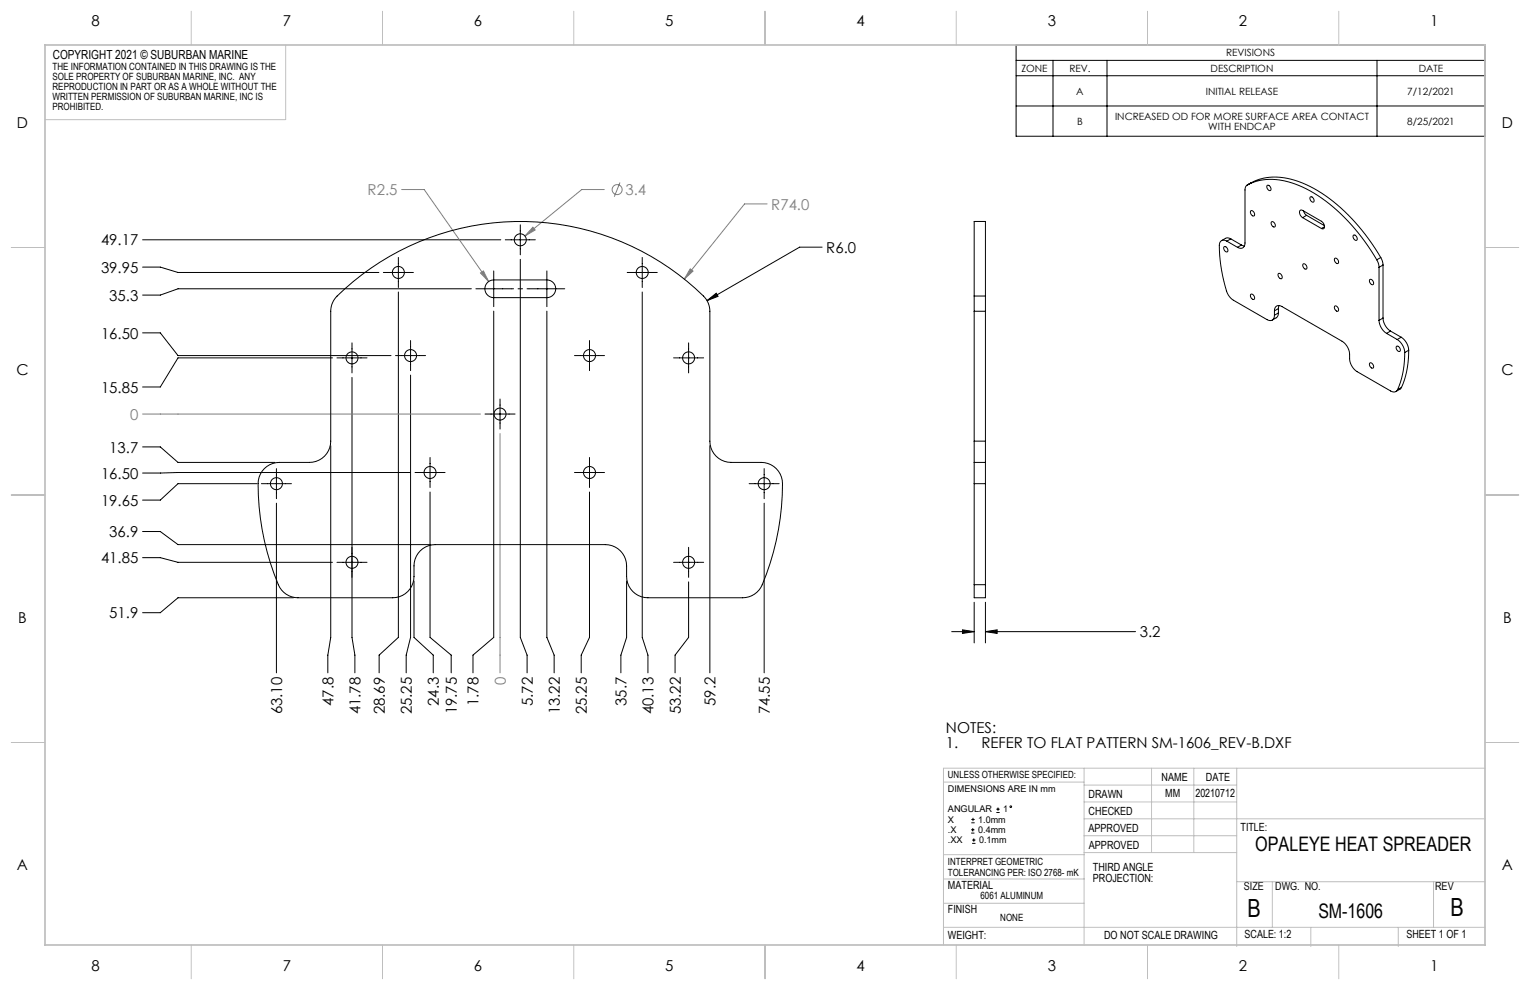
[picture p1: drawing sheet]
<svg xmlns="http://www.w3.org/2000/svg" width="432mm" height="279mm" viewBox="0 0 432 279" stroke-linecap="round" stroke-linejoin="round" font-family="sans-serif">
<g fill="none" stroke="#808080" stroke-width=".28">
<path d="M113.4 53.5h6.3l18.2 26M170.5 53.5h-6.3l-16 13.1M175 51.5l-1.6 4M216.5 57.5h-6.4l-17 21.3M135.6 77l.8-.5 1.5 3zM150.4 64.1l.6 .8-2.8 1.7zM194.8 75.9l.8 .6-2.5 2.3zM40.2 116.9h95.4M141.1 122.4v67.5"/>
<circle cx="174.2" cy="53.5" r="1.41"/>
</g>
<g fill="none" stroke="#000" stroke-width=".28">
<path d="M286.8 12.7h132.3v25.7h-132.3zM286.8 17h132.3M297.2 17v21.4M312.4 17v21.4M388.6 17v21.4M286.8 29.9h132.3M286.8 21.4h132.3M40.2 75.4h5l5 1.5h56.7M40.2 67.7h101.1M108.2 76.9h8.5M112.4 72.7v8.4M139.3 76.5v10"/>
<path d="M142.6 67.7h8.5M146.8 63.4v8.5M146.8 73.2v106.7l2 5v5M154.3 76.5v10M177 76.9h8.5M181.3 72.7v8.4M232 69.8h-6.3l-26.2 15M40.2 93.9h5l5 6.5h60.2M99.3 96.8v8.4M112.4 82.4v97.5l-5.4 5v5M115.9 96.1v8.5M133 81.5h-82.8l-5 1.8h-5"/>
<path d="M134.3 81.5h10.1M139.3 87.8v92.1l-5.8 5v5M149.3 81.5h10.1M154.3 87.8v92.1l2.1 5v5M166.4 96.1v8.5M181.3 82.4v97.5l1.6 5v5M194.3 96.8v8.4M199.5 84.8l2.6-2 .5 .8zM93.8 101h-43.6l-5 8.2h-5M95.1 101h8.5M99.3 106.5v73.4l.9 5v5M111.6 100.4h8.5"/>
<path d="M115.9 105.9v74l-1.3 5v5M136.9 116.9h8.5M141.1 112.6v8.5M162.1 100.4h8.5M190.1 101h8.5M40.2 126.1h5l5 4.4h27.4M72.5 136.5h-22.3l-5 4.6h-5M73.8 136.5h8.5M78 132.3v8.4M93.3 125.8v54.1l-.8 5v5M115.9 133.4l-75.7 .1M117.1 133.4h8.5"/>
<path d="M121.4 129.1v8.5M121.4 138.9v41l5.9 5v5M162.1 133.4h8.5M166.4 129.1v8.5M166.4 138.9v41l-2.4 5v5M200.3 125.8v64.1M211.4 136.5h8.5M215.7 132.3v8.4M40.2 157.4h5l5 1.3h43.6M40.2 150h5l5 3.7h71.4M78 142v47.9M95.1 158.7h8.5"/>
<path d="M190.1 158.7h8.5M194.3 154.5v8.4M215.7 142v47.9M82.8 168.7h-32.6l-5 4.2h-5M116.8 164v15.9l5.5 5v5M176.8 164v15.9l-1.6 5v5M194.3 164.2v15.7l-3.8 5v5M268.6 178.3h6.3M271.6 177.8l3.3 .5-3.3 .5zM274.9 170v11.4M278.1 178.3l3.3-.5v1zM278.1 170v11.4"/>
<path d="M278.1 178.3h42.4M274.1 235.1h.9M274.1 234.2h.9M274.1 232.2h1M274.1 231.3h1M274.4 238h.9M274.4 237.1h.9M274.5 233.7v.9M274.6 230.8v.9M274.8 236.6v1M281.2 229.3h.9M281.2 228.4h.9"/>
<path d="M281.7 227.9v.9"/>
<circle cx="285.3" cy="227.7" r=".23"/>
</g>
<path d="M149.3 81.5h-4.9" fill="none" stroke="#000" stroke-width=".28" stroke-dasharray="15.2 1.3 1.3 1.3" stroke-dashoffset="14.7"/>
<g fill="none" stroke="#c0c0c0" stroke-width=".28">
<path d="M54 3.2v9.5M80.6 12.7v21.1h-67.9M108 3.2v9.5M161.9 3.2v9.5M215.9 3.2v9.5M269.9 3.2v9.5M323.9 3.2v9.5M377.8 3.2v9.5M3.2 69.8h9.5M419.1 69.8h9.5M3.2 139.7h9.5M419.1 139.7h9.5"/>
<path d="M3.2 209.5h9.5M305.9 216.8v49.9M325 216.8v23.8M336.9 216.8v23.8M349 216.8v50.3M419.1 216.8h-152.8v49.9M419.1 209.5h9.5M266.3 220.7h39.6M305.9 231.1h113.2M305.9 226.3h43.1M305.9 221.6h43.1M305.9 235.9h43.1"/>
<path d="M266.3 254.9h39.6M266.3 248.1h39.8M266.3 241.2h39.8M305.9 240.6h43.1M349 248.8h70.1M359.1 248.8v12.9M404.6 248.8v12.9M54 266.7v9.5M108 266.7v9.5M161.9 266.7v9.5M215.9 266.7v9.5M266.3 261.7h39.6"/>
<path d="M269.9 266.7v9.5M306.1 261.7h113M323.9 266.7v9.5M369.9 261.7v5.4M377.8 266.7v9.5M394.6 261.7v5.4"/>
</g>
<path d="M12.7 12.7h406.4v254h-406.4z" fill="none" stroke="#c0c0c0" stroke-width=".5"/>
<path d="M199.5 84.8l3.1-1.2-.5-.8zM278.1 178.3l3.3-.5v1zM271.6 177.8l3.3 .5-3.3 .5z" fill="#000"/>
<path d="M150.4 64.1l-2.2 2.5 2.8-1.7zM135.6 77l2.3 2.5-1.5-3zM194.8 75.9l-1.7 2.9 2.5-2.3z" fill="#808080"/>
<g fill="none" stroke="#000" stroke-width=".28">
<path d="M352 52.2l-.5 .6-.1 .8v15a1.29 1.29 0 0 1-.7 1.3 1.29 1.29 0 0 1-1.5-.1M352 52.2a17.2 17.2 0 0 1 15.6 .6 50.4 50.4 0 0 1 21 20.5M353 59.5a.88 .88 0 0 1 .9 .5 .88 .88 0 0 1-.1 1 1.08 1.08 0 0 1-.8-1.5zM353.1 51.6a17.2 17.2 0 0 1 15.6 .5 50.4 50.4 0 0 1 21 20.6M353.1 51.6l-1.1 .6M353.1 51.6h.1M357.7 52.3a.95 .95 0 0 1 .8 .5 .95 .95 0 0 1 0 1 1.01 1.01 0 0 1-.8-1.5zM367.9 59.5l.3 .7 .6 .6M369.8 55.6a.95 .95 0 0 1 .9 .5 .95 .95 0 0 1 0 .9 1.01 1.01 0 0 1-.9-1.4zM137.4 79.9a2.5 2.5 0 0 1 1.9-.9h15a2.5 2.5 0 0 1 2.5 2.5 2.5 2.5 0 0 1-2.5 2.5h-15a2.5 2.5 0 0 1-2.2-1.4 2.5 2.5 0 0 1 .3-2.7zM345.5 69.6a.95 .95 0 0 1 .9 .5 .95 .95 0 0 1-.1 1 1.01 1.01 0 0 1-.8-1.5zM346.2 68.1a1.29 1.29 0 0 0-1.5-.2 1.29 1.29 0 0 0-.6 1.4 39.8 39.8 0 0 0 2.6 14l1.4 1.4 9.5 5.5a1.29 1.29 0 0 0 1.5 .1 1.29 1.29 0 0 0 .6-1.3"/>
<path d="M346.2 68.1l3 1.7M347.4 67.4l-.7-.2a2.25 2.25 0 0 0-2 .7M347.4 67.4l3 1.8M347.4 67.4l-1.2 .7M350.4 69.2l.8 .2M350.4 69.2l-1.2 .6M358.8 62.6a.88 .88 0 0 1 1 .5 .88 .88 0 0 1-.2 1 1.08 1.08 0 0 1-.8-1.5zM360.8 77.2a.88 .88 0 0 1 .9 .5 .88 .88 0 0 1-.1 1 1.08 1.08 0 0 1-.8-1.5zM367.6 61.4a1.44 1.44 0 0 1-.5-2.1l.5 .1 5.3 3a1.44 1.44 0 0 1 .6 2.2l-.6-.1M367.6 61.4l5.3 3.1M367.8 74.5a.88 .88 0 0 1 .9 .5 .88 .88 0 0 1-.1 1 1.08 1.08 0 0 1-.8-1.5zM368.8 60.8l-1.2 .6"/>
<path d="M368.8 60.8l5 2.9M373.8 64l-.9 .5M376.7 72.9a.88 .88 0 0 1 .9 .5 .88 .88 0 0 1-.1 1 1.08 1.08 0 0 1-.8-1.5zM382 66.4a.95 .95 0 0 1 .9 .4 .95 .95 0 0 1-.1 1 1.01 1.01 0 0 1-.8-1.4zM386.6 78.9a.88 .88 0 0 1 .9 .5 .88 .88 0 0 1-.1 1 1.08 1.08 0 0 1-.8-1.5zM388.6 73.3l.4 1.1 .2 1M389.2 75.4v15M389.7 72.7l.5 1 .1 1.1M389.7 72.7l-1.1 .6M390.3 74.8l-1.1 .6M390.3 74.8v15M95.1 83.5a73.8 73.8 0 0 1 104.2 1l.8 1.6 .2 1.7v36.7a6 6 0 0 0 6 6h8.5a6 6 0 0 1 6 6 72.5 72.5 0 0 1-6.1 29.3 6 6 0 0 1-5.1 2.9h-26.8a6 6 0 0 1-6-6 9.1 9.1 0 0 0-1.1-6.5 6 6 0 0 0-4.9-2.5h-48a6 6 0 0 0-6 6 9.1 9.1 0 0 1-1.1 6.5 6 6 0 0 1-4.9 2.5h-26.7a6 6 0 0 1-5.5-3.7 72.3 72.3 0 0 1-5.7-29.4 6 6 0 0 1 5.9-5.1h8.5a6 6 0 0 0 6-6v-36.7a6 6 0 0 1 1.8-4.3z"/>
<path d="M274.9 83.5v4.3M274.9 83.5v-21h3.2v21M274.9 87.8h3.2M274.9 87.8v36.7M274.9 83.5h3.2M278.1 83.5v4.3M278.1 87.8v36.7M353 83.1a.88 .88 0 0 1 .9 .4 .88 .88 0 0 1-.1 1 1.08 1.08 0 0 1-.8-1.4zM359.7 87.7a1.29 1.29 0 0 1 .6-1.3 1.29 1.29 0 0 1 1.5 .1l17 9.8a5.2 5.2 0 0 1 2.1 5.3 4.8 4.8 0 0 0 2.1 3.3l9.5 5.4a1.26 1.26 0 0 0 1.9-.3M359.7 87.7v1.3M360.8 88.3l-.4 1.2-1.3 .8M360.8 87.1l-1.1 .6"/>
<path d="M360.8 88.3l-1.1 .7M360.8 87.1v1.2M361 86.2l-.2 .9M376.7 86.4a.88 .88 0 0 1 .9 .5 .88 .88 0 0 1-.1 1 1.08 1.08 0 0 1-.8-1.5zM389.2 90.4a4.7 4.7 0 0 0 2.1 3.7M390.3 89.8a4.7 4.7 0 0 0 2.1 3.6M390.3 89.8l-1.1 .6M391.3 94.1l3 1.7M392.4 93.4l-1.1 .7M392.4 93.4l3 1.8M394.2 97.7a.95 .95 0 0 1 .8 .5 .95 .95 0 0 1 0 1 1.01 1.01 0 0 1-.8-1.5zM394.3 95.8a4.7 4.7 0 0 1 2.1 3.7"/>
<path d="M395.4 95.2a4.7 4.7 0 0 1 2.2 3.6M395.4 95.2l-1.1 .6M396.4 99.5a25.6 25.6 0 0 1-2 10.5M397.6 98.8a25.6 25.6 0 0 1-2.1 10.5M397.6 98.8l-1.2 .7M386.6 102.5a.88 .88 0 0 1 .9 .4 .88 .88 0 0 1-.1 1 1.08 1.08 0 0 1-.8-1.4zM395.5 109.3l-.3 .5-1.2 .7M395.5 109.3l-1.1 .7M274.9 130.5v6M274.9 136.5v28.5M274.9 124.5v6M274.9 130.5h3.2"/>
<path d="M274.9 136.5h3.2M274.9 124.5h3.2M278.1 130.5v6M278.1 136.5v28.5M278.1 124.5v6M274.9 165v3.7h3.2v-3.7M274.9 165h3.2"/>
<circle cx="112.4" cy="76.9" r="1.7"/>
<circle cx="146.8" cy="67.7" r="1.7"/>
<circle cx="181.3" cy="76.9" r="1.7"/>
<circle cx="99.3" cy="101" r="1.7"/>
<circle cx="115.9" cy="100.4" r="1.7"/>
<circle cx="141.1" cy="116.9" r="1.7"/>
<circle cx="166.4" cy="100.4" r="1.7"/>
<circle cx="194.3" cy="101" r="1.7"/>
<circle cx="78" cy="136.5" r="1.7"/>
<circle cx="121.4" cy="133.4" r="1.7"/>
<circle cx="166.4" cy="133.4" r="1.7"/>
<circle cx="215.7" cy="136.5" r="1.7"/>
<circle cx="99.3" cy="158.7" r="1.7"/>
<circle cx="194.3" cy="158.7" r="1.7"/>
</g>
<g font-size="7.1">
<text x="352.1" y="258.9">B</text>
<text x="409.3" y="258.5">B</text>
</g>
<g font-size="5.6">
<text x="354.3" y="240.3">OPALEYE HEAT SPREADER</text>
<text x="372.1" y="259.1">SM-1606</text>
</g>
<g font-size="4.2">
<text x="25.8" y="7.5">8</text>
<text x="79.8" y="7.5">7</text>
<text x="133.8" y="7.5">6</text>
<text x="187.7" y="7.5">5</text>
<text x="241.7" y="7.5">4</text>
<text x="295.7" y="7.5">3</text>
<text x="349.7" y="7.5">2</text>
<text x="403.6" y="7.5">1</text>
<text x="4.8" y="36">D</text>
<text x="423.9" y="36">D</text>
<text x="28.5" y="69.3">49.17</text>
<text x="233.2" y="71.4">R6.0</text>
<text x="28.5" y="77">39.95</text>
<text x="30.9" y="84.9">35.3</text>
<text x="28.5" y="95.5">16.50</text>
<text x="4.6" y="105.9">C</text>
<text x="423.7" y="105.9">C</text>
<text x="28.5" y="110.8">15.85</text>
<text x="30.9" y="127.7">13.7</text>
<text x="28.5" y="135.1">16.50</text>
<text x="28.5" y="142.7">19.65</text>
<text x="30.9" y="151.6">36.9</text>
<text x="28.5" y="159">41.85</text>
<text x="5.1" y="175.7">B</text>
<text x="30.9" y="174.5">51.9</text>
<text x="321.7" y="179.9">3.2</text>
<text x="424.2" y="175.7">B</text>
<text x="79.6" y="201.6" transform="rotate(-90 79.6 201.6)">63.10</text>
<text x="94.1" y="199.3" transform="rotate(-90 94.1 199.3)">47.8</text>
<text x="101.8" y="201.6" transform="rotate(-90 101.8 201.6)">41.78</text>
<text x="108.6" y="201.6" transform="rotate(-90 108.6 201.6)">28.69</text>
<text x="116.2" y="201.6" transform="rotate(-90 116.2 201.6)">25.25</text>
<text x="123.9" y="199.3" transform="rotate(-90 123.9 199.3)">24.3</text>
<text x="128.9" y="201.6" transform="rotate(-90 128.9 201.6)">19.75</text>
<text x="135.1" y="199.3" transform="rotate(-90 135.1 199.3)">1.78</text>
<text x="150.3" y="199.3" transform="rotate(-90 150.3 199.3)">5.72</text>
<text x="158" y="201.6" transform="rotate(-90 158 201.6)">13.22</text>
<text x="165.6" y="201.6" transform="rotate(-90 165.6 201.6)">25.25</text>
<text x="176.8" y="199.3" transform="rotate(-90 176.8 199.3)">35.7</text>
<text x="184.5" y="201.6" transform="rotate(-90 184.5 201.6)">40.13</text>
<text x="192.1" y="201.6" transform="rotate(-90 192.1 201.6)">53.22</text>
<text x="201.9" y="199.3" transform="rotate(-90 201.9 199.3)">59.2</text>
<text x="217.3" y="201.6" transform="rotate(-90 217.3 201.6)">74.55</text>
<text x="267" y="206.9">NOTES:</text>
<text x="267" y="211.1">1.</text>
<text x="277" y="211.1">REFER TO FLAT PATTERN SM-1606_REV-B.DXF</text>
<text x="4.8" y="245.6">A</text>
<text x="423.9" y="245.6">A</text>
<text x="25.8" y="274.2">8</text>
<text x="79.8" y="274.2">7</text>
<text x="133.8" y="274.2">6</text>
<text x="187.7" y="274.2">5</text>
<text x="241.7" y="274.2">4</text>
<text x="295.7" y="274.2">3</text>
<text x="349.7" y="274.2">2</text>
<text x="403.6" y="274.2">1</text>
</g>
<g font-size="4.2" fill="#808080">
<text x="103.7" y="55.1">R2.5</text>
<text x="176.5" y="55.1">3.4</text>
<text x="217.7" y="59.1">R74.0</text>
<text x="36.7" y="118.5">0</text>
<text x="142.7" y="193.4" transform="rotate(-90 142.7 193.4)">0</text>
</g>
<text font-size="3.5" x="14.9" y="16.6">COPYRIGHT 2021 © SUBURBAN MARINE</text>
<g font-size="3.2">
<text x="327.8" y="220.4">NAME</text>
<text x="340.3" y="220.5">DATE</text>
<text x="307.2" y="225.2">DRAWN</text>
<text x="328.9" y="224.9">MM</text>
<text x="337.4" y="225">20210712</text>
<text x="307.2" y="230.1">CHECKED</text>
<text x="307.2" y="234.7">APPROVED</text>
<text x="307.3" y="239.5">APPROVED</text>
<text x="350.1" y="234.4">TITLE:</text>
<text x="308.4" y="245.9">THIRD ANGLE</text>
<text x="267.5" y="250.9">MATERIAL</text>
<text x="308.4" y="249">PROJECTION:</text>
<text x="351.1" y="251.2">SIZE</text>
<text x="359.9" y="251.3">DWG. NO.</text>
<text x="405" y="251.3">REV</text>
<text x="267.5" y="257.7">FINISH</text>
<text x="267.5" y="265">WEIGHT:</text>
<text x="311.6" y="264.9">DO NOT SCALE DRAWING</text>
<text x="351.2" y="264.8">SCALE: 1:2</text>
<text x="396.9" y="264.8">SHEET 1 OF 1</text>
</g>
<g font-size="2.8">
<text x="346" y="15.9">REVISIONS</text>
<text x="14.8" y="19.8">THE INFORMATION CONTAINED IN THIS DRAWING IS THE</text>
<text x="14.8" y="22.6">SOLE PROPERTY OF SUBURBAN MARINE, INC. ANY</text>
<text x="288.3" y="20.3">ZONE</text>
<text x="301.8" y="20.3">REV.</text>
<text x="341.7" y="20.3">DESCRIPTION</text>
<text x="400.4" y="20.3">DATE</text>
<text x="14.8" y="25.4">REPRODUCTION IN PART OR AS A WHOLE WITHOUT THE</text>
<text x="14.8" y="28.3">WRITTEN PERMISSION OF SUBURBAN MARINE, INC IS</text>
<text x="303.8" y="26.7">A</text>
<text x="340.3" y="26.7">INITIAL RELEASE</text>
<text x="397.2" y="26.7">7/12/2021</text>
<text x="14.8" y="31.1">PROHIBITED.</text>
<text x="304" y="35.2">B</text>
<text x="314.7" y="33.8">INCREASED OD FOR MORE SURFACE AREA CONTACT</text>
<text x="397.2" y="35.2">8/25/2021</text>
<text x="341" y="36.7">WITH ENDCAP</text>
<text x="267.5" y="219.6">UNLESS OTHERWISE SPECIFIED:</text>
<text x="267.5" y="244.1">INTERPRET GEOMETRIC</text>
<text x="267.5" y="247.2">TOLERANCING PER: ISO 2768- mK</text>
<text x="276.7" y="253.6">6061 ALUMINUM</text>
<text x="282.3" y="260">NONE</text>
</g>
<g font-size="2.6">
<text x="267.5" y="223.4">DIMENSIONS ARE IN mm</text>
<text x="267.5" y="229.2">ANGULAR</text>
<text x="267.5" y="232.2">X</text>
<text x="276.1" y="232.2">1.0mm</text>
<text x="283.2" y="229.2">1</text>
<text x="267.5" y="238">.XX</text>
<text x="267.5" y="235.1">.X</text>
<text x="276" y="235.1">0.4mm</text>
<text x="276.3" y="238">0.1mm</text>
</g>
</svg>
